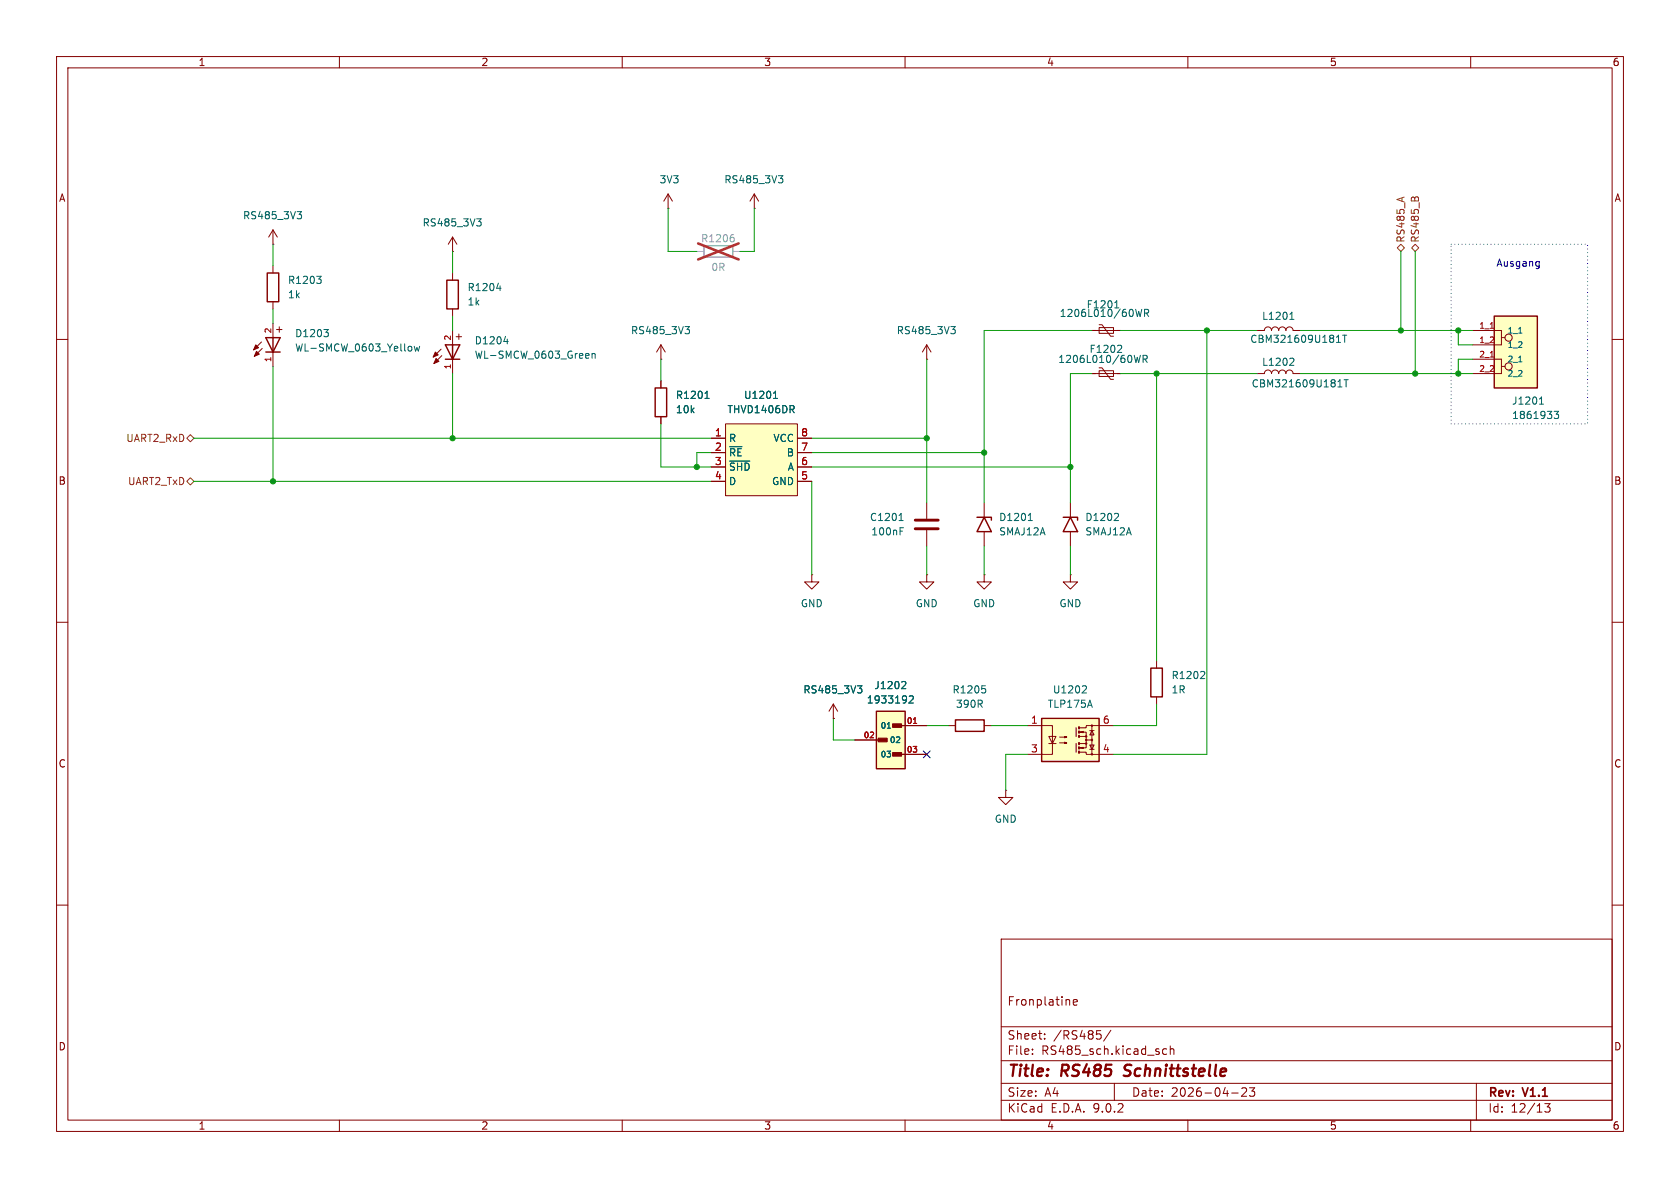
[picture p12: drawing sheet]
<svg xmlns="http://www.w3.org/2000/svg" width="297mm" height="210mm" viewBox="0 0 297 210" stroke-linecap="round" stroke-linejoin="round" font-family="sans-serif">
<g fill="none" stroke="#840000" stroke-width=".18">
<path d="M10 10h277v190h-277zM12 12h273v186h-273zM60 10v2M110 10v2M160 10v2M210 10v2M260 10v2M133.3 36.8h.1M133.3 34.3l-.7 1.3M133.3 34.3l.8 1.3M133.3 34.3v2.5M222.2 58.4h1.3a.64 .64 0 0 1 .7-.6 .64 .64 0 0 1 .6 .6 .64 .64 0 0 1 .6-.6 .64 .64 0 0 1 .7 .6 .64 .64 0 0 1 .6-.6 .64 .64 0 0 1 .6 .6 .64 .64 0 0 1 .7-.6 .64 .64 0 0 1 .6 .6h1.3"/>
<path d="M10 60h2M163.8 63.5h.1M163.8 61l-.7 1.2M163.8 61l.8 1.2M163.8 61v2.5M222.2 66h1.3a.64 .64 0 0 1 .7-.6 .64 .64 0 0 1 .6 .6 .64 .64 0 0 1 .6-.6 .64 .64 0 0 1 .7 .6 .64 .64 0 0 1 .6-.6 .64 .64 0 0 1 .6 .6 .64 .64 0 0 1 .7-.6 .64 .64 0 0 1 .6 .6h1.3M285 60h2M10 110h2M174 101.6v1.3h1.3l-1.3 1.2-1.3-1.2h1.3M174 101.6h.1M285 110h2M147.3 127h.1"/>
<path d="M147.3 124.5l-.7 1.2M147.3 124.5l.8 1.2M147.3 124.5v2.5M10 160h2M177 166h108v32h-108zM189 176.8l.1 .9M189.7 177.2l.8-.1-.1-.3-.4-.1-.3 .2 .1 .7h.6M285 160h2M60 198v2M110 198v2M160 198v2M177 194.5h108"/>
<path d="M177 191.5h108M177 187.5h108M177 181.5h108M182.5 186.3v.1M182.5 185.5v.1M184.7 183.6v.1M184.7 182.8v.1M193.9 182.2h.7M194.5 182.8l.2 .3-.2 .5M196.4 182.1l-1.3 2M197 191.5v3M206.2 185.5l-.4-.1-.3 .3v.4l.2 .2h.5"/>
<path d="M206.9 185.5l.2-.1 .4 .1v.9M206.9 184.9v1.5M210 198v2M217.7 193.2h1.2M219.5 192.4l.6-.1 .2 .1 .1 .3-.9 1.1h.9M220.9 192.3h.9l-.5 .6 .4 .1v.7l-.2 .1h-.4l-.2-.1M260 198v2M261 191.5v6.5M273.1 195.1h.9l-.5 .6 .5 .1v.7l-.3 .1h-.4l-.2-.1"/>
</g>
<path d="M198.6 190.1l.3 .1M199 188.4l-.2 .2 .1 .4" fill="none" stroke="#840000" stroke-width=".4"/>
<path d="M137.6 31.1h.8l-.4 .4 .3 .2 .1 .4-.2 .2h-.4M168.1 57.7h.8l-.4 .5 .3 .1 .1 .5-.3 .2h-.3M228 56.5h.8M228.1 55.5l.3-.3v1.3M237.4 59.3h.7M237.7 59.3v1.2M228.2 63.3l.4 .1 .2 .3-.8 .9h.8M236.3 60.5h.7M236.5 68.4h.7M237.6 67.1h.7M238 67.1v1.3M151.6 121.2h.8l-.5 .5 .4 .1 .1 .5-.3 .2h-.3" fill="none" stroke="#006464" stroke-width=".18"/>
<path d="M264.2 55.9h7.6v12.7h-7.6z" fill="#ffffc2"/>
<path d="M264.2 55.9h7.6v12.7h-7.6z" fill="none" stroke="#840000" stroke-width=".25"/>
<g fill="none" stroke="#840000" stroke-width=".18">
<path d="M260.3 58.4h5.1v2.6h-5.1M265.4 59.7h.7M260.3 63.5h5.1v2.5h-5.1M265.4 64.8h.7"/>
<circle cx="266.7" cy="59.7" r=".63"/>
<circle cx="266.7" cy="64.8" r=".63"/>
</g>
<path d="M268.5 58.9h.6M268.5 64h.6M272.2 71.4h.7M272.3 70.5l.2-.3v1.2M274.8 72.7h.7l-.4 .5 .4 .1v.6l-.2 .1-.5-.1" fill="none" stroke="#006464" stroke-width=".18"/>
<path d="M263.5 58h.6M263.5 63.1h.6" fill="none" stroke="#a90000" stroke-width=".18"/>
<path d="M128.3 74.9h12.7v12.7h-12.7z" fill="#ffffc2"/>
<path d="M125.7 77.5h2.6M128.3 74.9h12.7v12.7h-12.7zM141 77.5h2.5M125.7 80h2.6M125.7 82.6h2.6M125.7 85.1h2.6M141 80h2.5M141 82.6h2.5M141 85.1h2.5M163.8 88.9v2.8M163.8 93.7v2.8" fill="none" stroke="#840000" stroke-width=".18"/>
<path d="M129 79h2.2M136.7 70.4h.8M136.9 69.5l.2-.3v1.2M140 72.4l.4 .6M140.3 71.8v.4M129 81.5h3.6M158.9 92h.8M159.1 91.1l.2-.4v1.3M159.1 93.9h.4M159.1 93.3h.6" fill="none" stroke="#006464" stroke-width=".18"/>
<path d="M161.8 91.9h4.1M161.8 93.5h4.1" fill="none" stroke="#840000" stroke-width=".51"/>
<path d="M154.9 125.7h5.1v10.2h-5.1z" fill="#ffffc2"/>
<path d="M47.2 48.3h2.1v5h-2.1zM115.8 68.6h2.1v5.1h-2.1zM172.7 91.4h2.6v.5M174 91.4l1.3 2.6h-2.6zM154.9 125.7h5.1v10.2h-5.1zM168.9 127.3h5.1v2h-5.1z" fill="none" stroke="#840000" stroke-width=".25"/>
<g fill="#840000" stroke="#840000" stroke-width=".18">
<path d="M157.8 128h1.6v.6h-1.6z"/>
<path d="M157.8 133h1.6v.7h-1.6z"/>
<path d="M155.3 130.5h1.5v.6h-1.5z"/>
</g>
<g fill="none" stroke="#840000" stroke-width=".18">
<path d="M48.3 43.2h.1M48.3 40.6l-.8 1.3M48.3 40.6l.7 1.3M48.3 40.6v2.6M48.3 47v1.3M48.3 53.3v1.3M116.8 67.3v1.3M116.8 73.7v1.2M174 88.9v2.5M174 94v2.5M143.5 101.6v1.3h1.3l-1.3 1.2-1.3-1.2h1.3M143.5 101.6h.1"/>
<path d="M163.8 101.6v1.3h1.3l-1.3 1.2-1.2-1.2h1.2M163.8 101.6h.1M151.1 130.8h5.1M158.7 128.3h5.1M158.7 133.4h5.1M167.6 128.3h1.3M174 128.3h1.3M177.8 139.7v1.3h1.3l-1.3 1.2-1.3-1.2h1.3M177.8 139.7h.1"/>
</g>
<path d="M52.5 37.4h.8l-.4 .5 .3 .1 .1 .4-.2 .3h-.4M56 48.8h.8l-.4 .5M56.5 49.3l.3 .3v.3l-.3 .2M124.6 70.4h.8M124.8 69.5l.2-.3v1.2M181.8 92h.7M181.9 91.1l.2-.4v1.3M156.9 128.7h.5M159.6 120.5h.4l.1 .3-.7 .9h.7M160.7 123.1l.5-.1 .3 .4-.8 .9h.8M173.6 121.2h.6M174 121.7l.3 .3v.3l-.3 .2" fill="none" stroke="#006464" stroke-width=".18"/>
<path d="M161.5 127.9h.6" fill="none" stroke="#a90000" stroke-width=".18"/>
<path d="M124.5 43.4h5v2.1h-5z" fill="none" stroke="#a1a1a1" stroke-width=".25"/>
<path d="M123.2 44.5h1.3M129.5 44.5h1.3" fill="none" stroke="#a1a1a1" stroke-width=".18"/>
<path d="M129.4 41.5h.3M129.6 42l.2 .2v.3l-.2 .2" fill="none" stroke="#989898" stroke-width=".18"/>
<path d="M123.4 43l7.2 2.9M130.6 43l-7.2 2.9" fill="none" stroke="#e12e31" stroke-width=".46"/>
<path d="M184.1 127h10.2v7.6h-10.2z" fill="#ffffc2"/>
<path d="M47 59.7h2.5l-1.2 2.5zM48.3 59.7v2.5M79 49.5h2v5.1h-2zM47 62.2h2.5M78.7 63.5h2.6M78.7 61h2.6l-1.3 2.5zM80 61v2.5M188 91.4h2.5v.5M189.2 91.4l1.3 2.6h-2.5zM203.5 118.1h2v5.1h-2zM184.1 127h10.2v7.6h-10.2z" fill="none" stroke="#840000" stroke-width=".25"/>
<g fill="none" stroke="#840000" stroke-width=".18">
<path d="M118.1 36.8h.1M118.1 34.3l-.8 1.3M118.1 34.3l.8 1.3M118.1 34.3v2.5M48.3 57.2v2.5M80 44.5h.1M80 41.9l-.8 1.3M80 41.9l.8 1.3M80 41.9v2.6M80 48.3v1.2M80 54.6v1.3M80 58.4v2.6"/>
<path d="M193 58.4h5.1M194.3 57.9h2.5v1h-2.5zM194.3 57.4h.5l1.5 2h.5M46.2 60.5l-1.4 1.3M46.4 61.6l-1.4 1.4M48.3 62.2v2.6M78 61.7l-1.4 1.4M78.1 62.9l-1.4 1.4M80 63.5v2.5M116.8 63.5h.1M116.8 61l-.7 1.2M116.8 61l.8 1.2"/>
<path d="M116.8 61v2.5M116.8 67.3v1.3M116.8 73.7v1.2M125.7 77.5h2.6M141 77.5h2.5M193 66h5.1M194.3 65.5h2.5v1h-2.5zM194.3 65h.5l1.5 2.1h.5M125.7 80h2.6M125.7 82.6h2.6M125.7 85.1h2.6M141 80h2.5"/>
<path d="M141 82.6h2.5M141 85.1h2.5M189.2 88.9v2.5M189.2 94v2.5M189.2 101.6v1.3h1.3l-1.3 1.2-1.2-1.2h1.2M189.2 101.6h.1M204.5 116.8v1.3M147.3 127h.1M151.1 130.8h5.1M158.7 128.3h5.1M158.7 133.4h5.1M181.6 128.3h4.5v5.1h-4.5"/>
<path d="M185.4 130.2h1.3l-.6 1.2zM185.4 131.4h1.3M187.3 130.3h1.3l-.4 .1v-.2l.4 .1M187.3 131.3h1.3l-.4 .1v-.2l.4 .1M190.9 129.4h1.1v.8M190.9 130.2h1.1v1.2h-1.1M190.9 133h1.1v.4h4.8M191 129.4l.5-.1v.2zM191 132.2l.5-.1v.2zM192 131.4v.8h-1.1M192 130.8h1M192.7 131.7h.7l-.4 .8z"/>
<path d="M192.7 129.2h.7M192.7 132.5h.7M193 129.2l.4 .7h-.7zM193 128.3v5.1M196.8 128.3h-4.8v.4h-1.1M204.5 123.2v1.3"/>
<circle cx="192" cy="130.8" r=".13"/>
<circle cx="192" cy="131.4" r=".13"/>
<circle cx="192" cy="130.2" r=".13"/>
<circle cx="193" cy="128.3" r=".13"/>
<circle cx="193" cy="133.4" r=".13"/>
<circle cx="193" cy="130.8" r=".13"/>
</g>
<path d="M190.2 128.7v1.5M190.2 131.4v1.6" fill="none" stroke="#840000" stroke-width=".2"/>
<path d="M190.8 128.5v.3M190.8 129.3v.2M190.8 130v.3M190.8 132.1v.2M190.8 132.8v.3M190.8 131.3v.3" fill="none" stroke="#840000" stroke-width=".36"/>
<g fill="none" stroke="#006464" stroke-width=".18">
<path d="M84.3 38.7h.8l-.5 .5 .4 .1 .1 .4-.3 .2h-.3M57.3 58.3h.7l-.4 .4M57.8 58.7l.2 .3v.3l-.2 .2M87.8 51h.8M88.4 50.5v.9M89.7 59.9v.9M121.1 57.7h.8l-.4 .5 .3 .1 .1 .5-.3 .2h-.3M197.2 53.5l.2-.3v1.2M200.8 54.7l.3 1.3 .2-1 .3 1 .3-1.3M202.3 55.3h.6l.2-.2-.1-.3-.7-.1v1.3M202.6 55.3l.5 .7M72.6 61.2l.2 .3v.3l-.2 .3"/>
<path d="M73.2 61.2l.3 .9 .2-.6 .3 .6 .2-.9M89.1 60.4h.8M103.9 62.5l.2 .3-.6 .1M104.1 63.3h-.2M104.7 62.5v.8M104.7 62.6l.2-.1h.3v.8M124.6 70.4h.8M124.8 69.5l.2-.3v1.2M129 79h2.2M136.7 70.4h.8M136.9 69.5l.2-.3v1.2M140 72.4l.4 .6"/>
<path d="M140.3 71.8v.4M198.1 61l.2 .3-.1 .3-.7 .7h.8M200.5 62.8l.3 1.3 .3-.9 .2 .9 .3-1.3M202.1 63.5l.6-.1 .1-.2v-.3l-.7-.1v1.3M202.4 63.5l.4 .6M129 81.5h3.6M197.5 90.7l.2 .3v.3l-.7 .7h.7M212.7 118.7l.3 .2-.1 .3-.7 .8h.8M151.6 121.2h.8l-.5 .5 .4 .1 .1 .5-.3 .2h-.3M156.9 128.7h.5M159.6 120.5h.4l.1 .3-.7 .9h.7M160.7 123.1l.5-.1 .3 .4-.8 .9h.8"/>
<path d="M191.5 121.2l.5 .1 .1 .3-.8 .9h.8"/>
</g>
<g fill="#840000" stroke="#840000" stroke-width=".18">
<path d="M77.1 63.4l.5 .5-.9 .4z"/>
<path d="M77 62.2l.5 .5-.9 .4z"/>
<path d="M45.3 62.1l.5 .5-.8 .4z"/>
<path d="M45.2 61l.5 .5-.9 .3z"/>
</g>
<path d="M249.6 34.9h.4M250.2 34.9l.1-.1 .4 .1M247 43.8l.6-.6 .7 .6-.7 .7zM249.6 43.8l.6-.6 .6 .6-.6 .7zM33 77.5l.7-.7 .6 .7-.6 .6zM33 85.1l.7-.6 .6 .6-.6 .6z" fill="none" stroke="#725600" stroke-width=".18"/>
<g fill="none" stroke="#009600" stroke-width=".18">
<path d="M118.1 36.8v7.7h5.1M133.3 36.8v7.7h-2.5M48.3 43.2v3.8M48.3 54.6v2.6M80 44.5v3.8M80 55.9v2.5M193 58.4h-19v30.5M198.1 58.4h24.1M213.4 58.4v75h-16.6M229.9 58.4h30.4M247.6 44.5v13.9M250.2 44.5v21.5"/>
<path d="M257.8 58.4v2.6h2.5M34.3 77.5h91.4M48.3 64.8v20.3M80 66v11.5M116.8 74.9v7.7h8.9M116.8 63.5v3.8M143.5 77.5h20.3M163.8 63.5v25.4M193 66h-3.8v22.9M198.1 66h24.1M204.5 66v50.8M229.9 66h30.4"/>
<path d="M260.3 63.5h-2.5v2.5M34.3 85.1h91.4M125.7 80h-2.5v2.6M143.5 80h30.5M143.5 82.6h45.7M143.5 85.1v16.5M163.8 96.5v5.1M174 96.5v5.1M189.2 96.5v5.1M147.3 127v3.8h3.8M163.8 128.3h3.8M175.3 128.3h6.3"/>
<path d="M181.6 133.4h-3.8v6.3M204.5 124.5v3.8h-7.7"/>
</g>
<path d="M163.2 132.7l1.2 1.3M164.4 132.7l-1.2 1.3" fill="none" stroke="#000084" stroke-width=".18"/>
<path d="M271.7 46.2l.4 .1M272.1 46.2v1l-.2 .3M272.1 47l-.4 .1" fill="none" stroke="#0000c2" stroke-width=".18"/>
<path d="M256.5 43.2h24.2v31.7h-24.2z" fill="none" stroke="#0000c2" stroke-width=".18" stroke-dasharray="0 .6"/>
<path d="M161.5 127.9h.6" fill="none" stroke="#a90000" stroke-width=".18"/>
<g fill="#009600" stroke="#009600" stroke-width=".18">
<circle cx="257.8" cy="66" r=".46"/>
<circle cx="213.4" cy="58.4" r=".46"/>
<circle cx="204.5" cy="66" r=".46"/>
<circle cx="250.2" cy="66" r=".46"/>
<circle cx="257.8" cy="58.4" r=".46"/>
<circle cx="247.6" cy="58.4" r=".46"/>
<circle cx="123.2" cy="82.6" r=".46"/>
<circle cx="174" cy="80" r=".46"/>
<circle cx="163.8" cy="77.5" r=".46"/>
<circle cx="189.2" cy="82.6" r=".46"/>
<circle cx="80" cy="77.5" r=".46"/>
<circle cx="48.3" cy="85.1" r=".46"/>
</g>
<g font-size="2.8" fill="#840000">
<text x="178" y="190.9">Title:</text>
<text x="187.7" y="190.9">RS485</text>
<text x="199.6" y="190.9">Schnittstelle</text>
</g>
<g font-size="2.1" fill="#840000">
<text x="178" y="178">Fronplatine</text>
<text x="178" y="184">Sheet:</text>
<text x="186.2" y="184">/RS485/</text>
<text x="178" y="186.7">File:</text>
<text x="184.1" y="186.7">RS485_sch.kicad_sch</text>
<text x="178" y="196.9">KiCad</text>
<text x="178" y="194.1">Size:</text>
<text x="184.7" y="194.1">A4</text>
<text x="185.7" y="196.9">E.D.A.</text>
<text x="193.3" y="196.9">9.0.2</text>
<text x="200" y="194.1">Date:</text>
<text x="207" y="194.1">2026-04-23</text>
<text x="263" y="194.3">Rev:</text>
<text x="263" y="196.9">Id:</text>
<text x="267.1" y="196.9">12/13</text>
<text x="269.4" y="194.3">V1.1</text>
</g>
<g font-size="1.8" fill="#840000">
<text x="35" y="11.9">1</text>
<text x="85" y="11.9">2</text>
<text x="135" y="11.9">3</text>
<text x="185" y="11.9">4</text>
<text x="235" y="11.9">5</text>
<text x="285" y="11.9">6</text>
<text x="10.3" y="35.9">A</text>
<text x="285.3" y="35.9">A</text>
<text x="50.1" y="59.1" transform="rotate(-90 50.1 59.1)">+</text>
<text x="81.9" y="60.4" transform="rotate(-90 81.9 60.4)">+</text>
<text x="10.3" y="85.9">B</text>
<text x="285.3" y="85.9">B</text>
<text x="10.3" y="135.9">C</text>
<text x="285.3" y="135.9">C</text>
<text x="10.3" y="185.9">D</text>
<text x="285.3" y="185.9">D</text>
<text x="35" y="199.9">1</text>
<text x="85" y="199.9">2</text>
<text x="135" y="199.9">3</text>
<text x="185" y="199.9">4</text>
<text x="235" y="199.9">5</text>
<text x="285" y="199.9">6</text>
</g>
<g font-size="1.8" fill="#006464">
<text x="116.5" y="32.6">3V3</text>
<text x="128" y="32.6">RS485_3V3</text>
<text x="42.9" y="39">RS485_3V3</text>
<text x="74.6" y="40.2">RS485_3V3</text>
<text x="50.8" y="50.4">R1203</text>
<text x="50.8" y="52.9">1k</text>
<text x="82.6" y="51.7">R1204</text>
<text x="52.1" y="59.8">D1203</text>
<text x="82.6" y="54.2">1k</text>
<text x="111.4" y="59.3">RS485_3V3</text>
<text x="158.4" y="59.3">RS485_3V3</text>
<text x="187.2" y="56.2">1206L010/60WR</text>
<text x="192" y="54.7">F1201</text>
<text x="223" y="56.7">L1201</text>
<text x="52.1" y="62.3">WL-SMCW_0603_Yellow</text>
<text x="83.8" y="61.1">D1204</text>
<text x="83.8" y="63.6">WL-SMCW_0603_Green</text>
<text x="187" y="64.4">1206L010/60WR</text>
<text x="192.5" y="62.6">F1202</text>
<text x="220.9" y="60.8">CBM321609U181T</text>
<text x="223" y="64.9">L1202</text>
<text x="119.4" y="70.7">R1201</text>
<text x="131.4" y="70.7">U1201</text>
<text x="221.2" y="68.7">CBM321609U181T</text>
<text x="267.2" y="71.7">J1201</text>
<text x="119.4" y="73.3">10k</text>
<text x="128.5" y="73.3">THVD1406DR</text>
<text x="267.2" y="74.3">1861933</text>
<text x="128.8" y="78.3">R</text>
<text x="128.8" y="80.9">~{RE}</text>
<text x="128.8" y="83.4">~{SHD}</text>
<text x="136.6" y="78.3">VCC</text>
<text x="139" y="80.9">B</text>
<text x="139.2" y="83.4">A</text>
<text x="128.8" y="86">D</text>
<text x="136.4" y="86">GND</text>
<text x="153.7" y="92.3">C1201</text>
<text x="153.9" y="94.8">100nF</text>
<text x="176.5" y="94.8">SMAJ12A</text>
<text x="176.5" y="92.3">D1201</text>
<text x="191.8" y="94.8">SMAJ12A</text>
<text x="191.8" y="92.3">D1202</text>
<text x="141.5" y="107.5">GND</text>
<text x="161.8" y="107.5">GND</text>
<text x="172" y="107.5">GND</text>
<text x="187.2" y="107.5">GND</text>
<text x="141.9" y="122.8">RS485_3V3</text>
<text x="153.1" y="124.6">1933192</text>
<text x="154.5" y="122">J1202</text>
<text x="168.3" y="122.8">R1205</text>
<text x="168.9" y="125.3">390R</text>
<text x="185.1" y="125.3">TLP175A</text>
<text x="186" y="122.8">U1202</text>
<text x="207" y="122.8">1R</text>
<text x="207" y="120.2">R1202</text>
<text x="175.8" y="145.6">GND</text>
</g>
<g font-size="1.8" fill="#989898">
<text x="123.8" y="43">R1206</text>
<text x="125.7" y="48.1">0R</text>
</g>
<g font-size="1.8" fill="#725600">
<text x="248.5" y="43" transform="rotate(-90 248.5 43)">RS485_A</text>
<text x="251.1" y="43" transform="rotate(-90 251.1 43)">RS485_B</text>
<text x="22.2" y="78.3">UART2_RxD</text>
<text x="22.5" y="86">UART2_TxD</text>
</g>
<text font-size="1.8" fill="#0000c2" x="264.4" y="47.3">Ausgang</text>
<g font-size="1.8" fill="#a90000">
<text x="126.3" y="77.2">1</text>
<text x="141.5" y="77.2">8</text>
<text x="126.3" y="79.8">2</text>
<text x="126.3" y="82.3">3</text>
<text x="141.5" y="79.8">7</text>
<text x="141.5" y="82.3">6</text>
<text x="126.3" y="84.8">4</text>
<text x="141.5" y="84.8">5</text>
<text x="182.2" y="128">1</text>
<text x="194.9" y="128">6</text>
<text x="182.2" y="133.1">3</text>
<text x="194.9" y="133.1">4</text>
</g>
<g font-size="1.4" fill="#a90000">
<text x="48" y="59" transform="rotate(-90 48 59)">2</text>
<text x="261.4" y="58.2">1_1</text>
<text x="48" y="64.1" transform="rotate(-90 48 64.1)">1</text>
<text x="79.8" y="65.4" transform="rotate(-90 79.8 65.4)">1</text>
<text x="79.8" y="60.3" transform="rotate(-90 79.8 60.3)">2</text>
<text x="261.4" y="60.7">1_2</text>
<text x="261.4" y="63.2">2_1</text>
<text x="261.4" y="65.8">2_2</text>
<text x="152.6" y="130.6">02</text>
<text x="160.2" y="128">01</text>
<text x="160.2" y="133.1">03</text>
</g>
<g font-size="1.4" fill="#006464">
<text x="266.4" y="59.2">1_1</text>
<text x="266.4" y="61.7">1_2</text>
<text x="266.4" y="64.2">2_1</text>
<text x="266.4" y="66.8">2_2</text>
<text x="155.5" y="129">01</text>
<text x="157.2" y="131.5">02</text>
<text x="155.5" y="134.1">03</text>
</g>
</svg>
